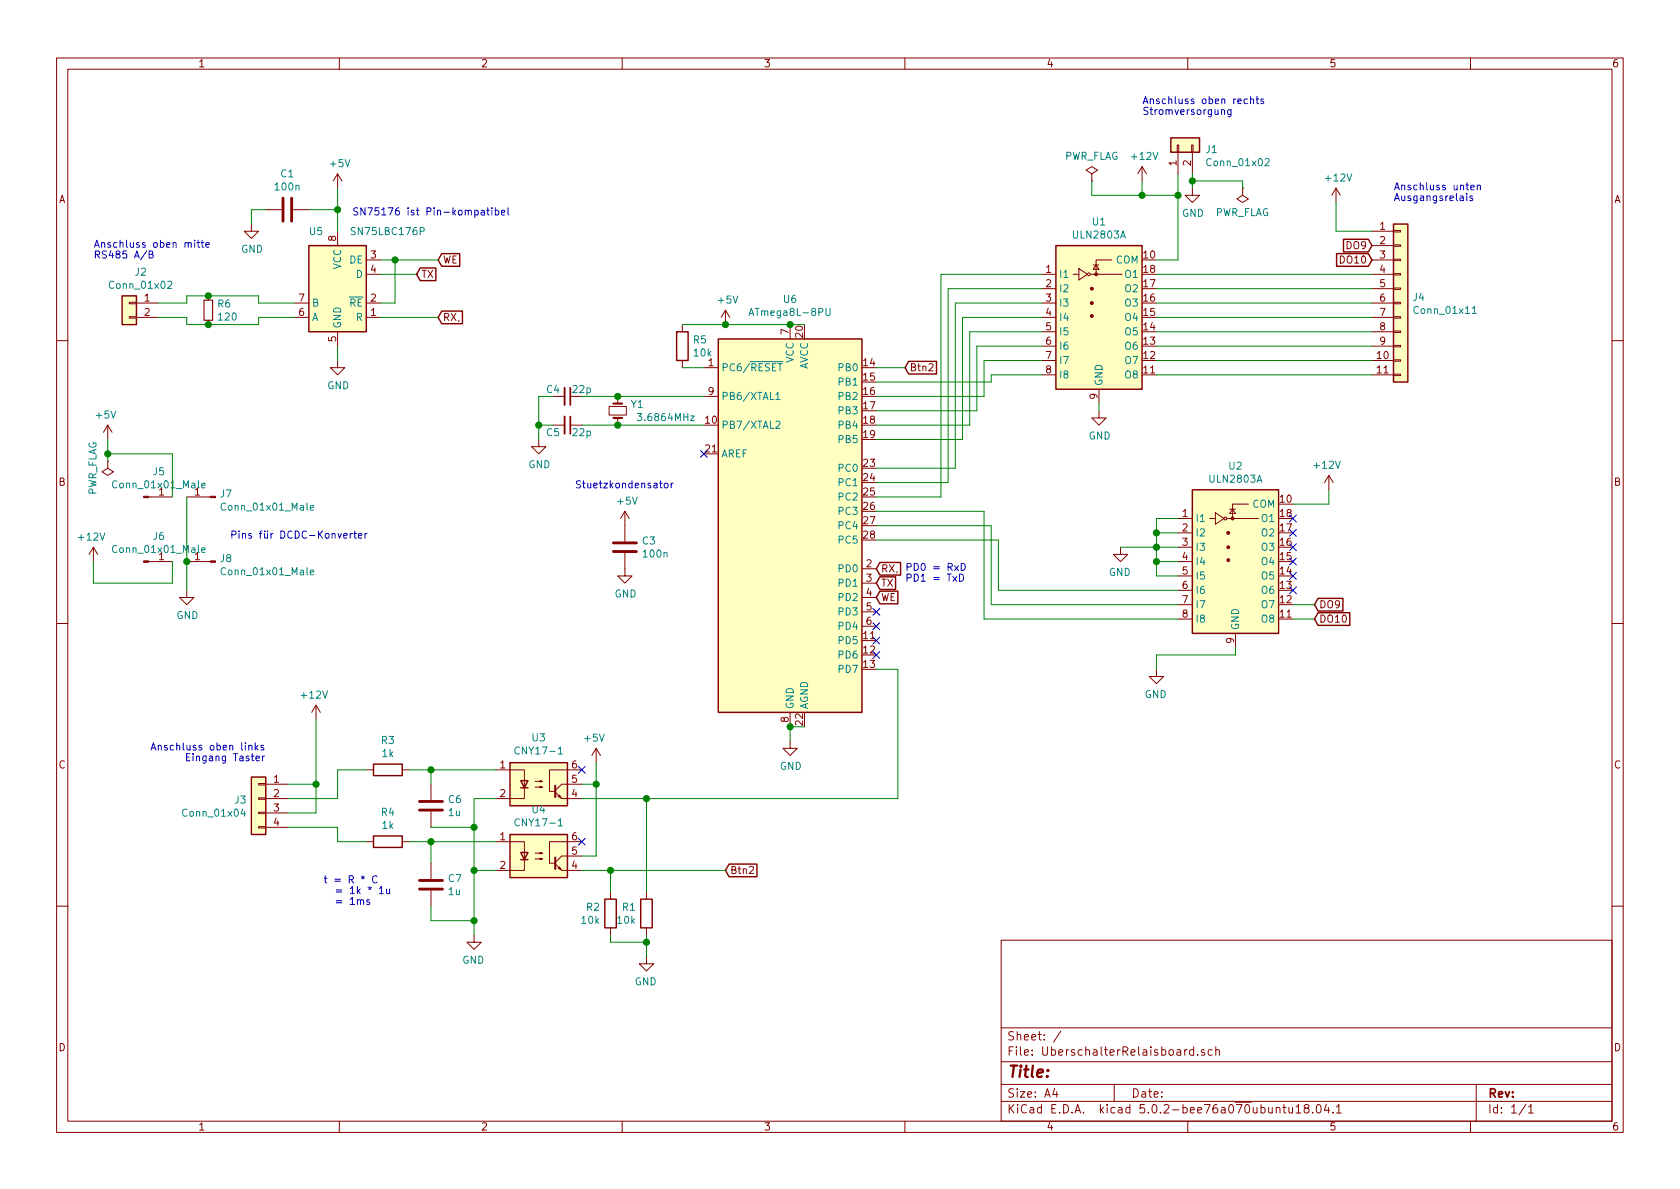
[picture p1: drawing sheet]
<svg xmlns="http://www.w3.org/2000/svg" width="297mm" height="210mm" viewBox="0 0 297 210" stroke-linecap="round" stroke-linejoin="round" font-family="sans-serif">
<g fill="none" stroke="#840000" stroke-width=".18">
<path d="M10 10.3h277v189.9h-277zM12 12.2h273v186.1h-273zM60 10.3v1.9M110 10.3v1.9M160 10.3v1.9M210 10.3v1.9M260 10.3v1.9M44.4 39.6v1.3h1.3l-1.3 1.3-1.2-1.3h1.2M47 37.1h2.8M51.8 37.1h2.8M59.7 30.7l-.8 1.3M59.7 30.7v2.6"/>
<path d="M59.7 30.7l.8 1.3M193 30.7l1.1-.6-1.1-.6-1 .6 1 .6v1.3M193 32h.1M201.9 29.5l-.7 1.2M201.9 29.5v2.5M201.9 29.5l.8 1.2M208.2 25.6h.2v1.3h-.2zM208.3 26.9v3.8M210.7 25.6h.2v1.3h-.2zM210.8 33.3v1.2h1.3l-1.3 1.3-1.3-1.3h1.3M210.8 26.9v3.8M219.7 33.3v1.2l1 .7-1 .6-1-.6 1-.7"/>
<path d="M219.7 33.3h.1M236.2 33.3l-.7 1.2M236.2 33.3v2.5M236.2 33.3l.8 1.2M22.9 56h1.2v.3h-1.2zM22.9 53.5h1.2v.2h-1.2zM24.1 53.6h3.8M24.1 56.1h3.8M36.8 52.3v.8M36.8 56.6v.8M52.1 53.6h2.5M52.1 56.1h2.5"/>
<path d="M59.7 40.9v2.5M59.7 58.7v2.5M64.8 48.5h2.5M64.8 53.6h2.5M64.8 56.1h2.5M64.8 46h2.5M120.6 57.4v1.3M128.3 54.9l-.8 1.2M128.3 54.9v2.5M128.3 54.9l.7 1.2M139.7 57.4v2.5M184.1 48.5h2.6"/>
<path d="M184.1 51h2.6M184.1 53.6h2.6M184.1 56.1h2.6M184.1 58.7h2.6M189.7 48.5h1.1M190.8 47.5l1.5 1-1.5 1zM192.8 48.5h5.6M193.3 46.9h1M193.8 46.9l.5 .7h-1zM196.6 46h-2.8v2.5M242.6 48.5h3.8M242.6 51h3.8"/>
<path d="M242.6 53.6h3.8M242.6 56.1h3.8M242.6 58.7h3.8M242.6 40.9h3.8M242.6 43.4h3.8M242.6 46h3.8M246.4 58.5h1.2v.3h-1.2zM246.4 56h1.2v.3h-1.2zM246.4 53.5h1.2v.2h-1.2zM246.4 50.9h1.2v.3h-1.2zM246.4 48.4h1.2v.2h-1.2zM246.4 45.8h1.2v.3h-1.2z"/>
<path d="M246.4 43.3h1.2v.3h-1.2zM246.4 40.8h1.2v.2h-1.2zM10 60.2h2M19 75.2l.8 1.2M19 75.2v2.5M19 75.2l-.7 1.2M59.7 63.7v1.3h1.3l-1.3 1.3-1.3-1.3h1.3M95.2 77.7v1.3h1.3l-1.3 1.3-1.2-1.3h1.2M97.8 70.1h2M97.8 75.2h2M100.8 75.2h2.1M107.7 71.9h3v1.5h-3z"/>
<path d="M109.2 70.1v1.3M109.2 73.9v1.3M120.6 63.7v1.3M124.5 65h2.5M124.5 70.1h2.5M184.1 61.2h2.6M184.1 63.7h2.6M184.1 66.3h2.6M194.3 72.6v1.3h1.3l-1.3 1.3-1.3-1.3h1.3M194.3 68.8v2.6M242.6 61.2h3.8M242.6 63.7h3.8"/>
<path d="M242.6 66.3h3.8M246.4 66.2h1.2v.2h-1.2zM246.4 63.6h1.2v.3h-1.2zM246.4 61.1h1.2v.2h-1.2zM285 60.2h2M16.5 96.8l.8 1.2M16.5 96.8v2.5M16.5 96.8l-.8 1.2M19 81.5v1.3l1.1 .6-1.1 .7-1-.7 1-.6M19 81.5h.1M26.3 99.3h4.2M26.3 87.9h4.2"/>
<path d="M33 99.3h4.2M33 87.9h4.2M110.5 97.8v4h1.3l-1.3 1.3-1.3-1.3h1.3M110.5 90.4v5.4M110.5 90.4l-.8 1.3M110.5 90.4l.8 1.3M198.1 96.8v1.2h-1.3l1.3 1.3 1.3-1.3h-1.3M208.3 91.7h2.5M208.3 94.2h2.5M208.3 96.8h2.5M208.3 99.3h2.5M213.9 91.7h1"/>
<path d="M214.9 90.7l1.5 1-1.5 1zM216.9 91.7h5.6M217.4 90h1M217.9 90l.5 .8h-1zM220.7 89.1h-2.8v2.6M234.9 84.1l.8 1.2M234.9 84.1v2.5M234.9 84.1l-.7 1.2M10 110.3h2M33 104.4v1.3h1.3l-1.3 1.2-1.3-1.2h1.3M152.4 100.6h2.5M152.4 103.1h2.5"/>
<path d="M152.4 105.7h2.5M152.4 108.2h2.5M152.4 110.7h2.5M204.5 118.4v1.2h-1.3l1.3 1.3 1.2-1.3h-1.2M208.3 101.8h2.5M208.3 104.4h2.5M208.3 106.9h2.5M208.3 109.5h2.5M218.4 112v2.5M285 110.3h2M45.7 138.6h1.3v.2h-1.3zM47 138.7h3.8"/>
<path d="M55.9 124.7l.7 1.3M55.9 124.7v2.5M55.9 124.7l-.8 1.3M64.8 136.1h1.2M71.1 136.1h1.3M76.2 138.7v2.8M87.6 136.1h5.1v3.3M92.7 139.3v1.9h-5.1M94.6 139.2h1.3l-.4 .1v-.2l.4 .1M94.6 138.2h1.3l-.4 .1v-.3l.4 .2M102.9 136.1h-5.7v3.8h1M102.9 138.7h-3.6l-1.1 1.1"/>
<path d="M105.4 132.3l.8 1.3M105.4 132.3v2.6M105.4 132.3l-.8 1.3M139.7 131.1v1.2h1.3l-1.3 1.3-1.3-1.3h1.3M139.7 126v2.5M45.7 146.2h1.3v.2h-1.3zM45.7 143.6h1.3v.3h-1.3zM45.7 141.1h1.3v.2h-1.3zM47 141.2h3.8M47 143.8h3.8M47 146.3h3.8M64.8 148.8h1.2"/>
<path d="M71.1 148.8h1.3M76.2 143.5v2.8M76.2 152.6v2.8M76.2 157.5v2.8M87.6 148.8h5.1v3.3M92.7 152v1.9h-5.1M94.6 151.9h1.3l-.4 .1v-.2l.4 .1M94.6 150.9h1.3l-.4 .1v-.3l.4 .2M98.2 140.1l1.1 1.1h3.6M98.2 152.8l1.1 1.1h3.6M98.7 140.8l.2-.2 .3 .5zM98.9 153.3l.3 .5-.5-.3z"/>
<path d="M102.9 148.8h-5.7v3.8h1M102.9 151.4h-3.6l-1.1 1.1M107.9 157.7v1.3M114.3 157.7v1.3M10 160.2h2M83.8 165.3v1.3h-1.3l1.3 1.3 1.3-1.3h-1.3M107.9 164.1v1.2M114.3 169.2v1.2h-1.3l1.3 1.3 1.3-1.3h-1.3M114.3 164.1v1.2M177 166.3h108v32h-108zM285 160.2h2M60 198.3v1.9"/>
<path d="M110 198.3v1.9M160 198.3v1.9M177 194.8h108M177 191.8h108M177 187.8h108M177 181.8h108M186.5 192.5l-.4 1h1M186.8 193v1M187.6 182.3l-1.3 2M197 191.8v3M210 198.3v1.9M211 185.7l-.4-.1-.3 .3 .1 .6 .2 .1 .4-.1"/>
<path d="M211 185.1v1.5M211.8 186.5v.1M213 185.7l-.4-.1-.2 .2 .1 .2 .5 .2v.3h-.6M214.3 185.7l-.4-.1-.3 .3 .1 .6 .2 .1 .4-.1M215 185.7l.2-.1 .3 .1 .1 .9M215 185.1v1.5M226.8 195.8h.6M227 195.3v1.3l.4 .2M227.9 195.8v.9l.4 .1 .2-.1M228.5 195.8v1M229.2 195.8l.4-.5v1.5M229.2 196.8h.8"/>
<path d="M230.9 196l-.2-.2-.1-.2 .3-.3h.3l.2 .3v.2l-.7 .2a.48 .48 0 0 0 0 .7l.2 .1 .5-.1a.48 .48 0 0 0-.2-.7M232.1 196.7v.1M232.9 195.5l.3-.2a.94 .94 0 0 1 0 1.5l-.4-.3-.1-.6zM234.5 195.2l-.3 1.1h.9M234.9 195.8v1M235.7 196.7v.1M236.3 195.8l.4-.5v1.5M236.3 196.8h.9M260 198.3v1.9M261 191.8v6.5M269.8 195.2l-1.2 2M270.3 195.8l.4-.5v1.5"/>
<path d="M270.3 196.8h.8"/>
<circle cx="192.5" cy="48.5" r=".25"/>
<circle cx="216.7" cy="91.7" r=".25"/>
</g>
<g fill="#ffffc2" stroke="#ffffc2" stroke-width=".18">
<path d="M186.7 43.4h15.2v25.4h-15.2z"/>
<path d="M210.8 86.6h15.3v25.4h-15.3z"/>
<path d="M90.2 134.9h10.1v7.6h-10.1z"/>
<path d="M90.2 147.6h10.1v7.6h-10.1z"/>
<path d="M246.4 39.6h2.5v28h-2.5z"/>
<path d="M207 24.4h5.1v2.5h-5.1z"/>
<path d="M44.4 137.4h2.6v10.2h-2.6z"/>
<path d="M54.6 43.4h10.2v15.3h-10.2z"/>
<path d="M21.6 52.3h2.5v5.1h-2.5z"/>
<path d="M127 59.9h25.4v66.1h-25.4z"/>
</g>
<g fill="none" stroke="#840000" stroke-width=".25">
<path d="M207 24.4h5.1v2.5h-5.1zM246.4 39.6h2.5v28h-2.5zM21.6 52.3h2.5v5.1h-2.5zM54.6 43.4h10.2v15.3h-10.2zM74.3 47.4h2.8v2.2h-2.8l-.6-1.1zM78.1 44.9h3.2v2.2h-3.2l-.6-1.1zM78.1 55h3.7v2.2h-3.7l-.6-1.1zM119.6 58.7h2.1v5h-2.1zM127 59.9h25.4v66.1h-25.4zM186.7 43.4h15.2v25.4h-15.2zM236.3 44.9h5.6l.7 1.1-.7 1.1h-5.6zM237.5 42.3h4.4l.7 1.1-.7 1.1h-4.4z"/>
<path d="M160.7 63.9h4.9v2.2h-4.9l-.7-1.1zM155.6 99.5h3.6v2.2h-3.6l-.7-1.1zM210.8 86.6h15.3v25.4h-15.3zM155.6 102h2.7v2.2h-2.7l-.7-1.1zM155.6 104.5h3.1v2.3h-3.1l-.7-1.1zM233 105.8h4.4v2.2h-4.4l-.6-1.1zM233 108.4h5.7v2.2h-5.7l-.6-1.1zM44.4 137.4h2.6v10.2h-2.6zM66 135.1h5.1v2.1h-5.1zM90.2 134.9h10.1v7.6h-10.1zM92.1 138h1.2l-.6 1.3zM92.1 139.3h1.2"/>
<path d="M66 147.8h5.1v2.1h-5.1zM90.2 147.6h10.1v7.6h-10.1zM92.1 150.7h1.2l-.6 1.3zM92.1 152h1.2M106.9 159h2.1v5.1h-2.1zM113.3 159h2v5.1h-2zM128.9 152.8h4.9v2.2h-4.9l-.6-1.1z"/>
</g>
<g fill="#840000" stroke="#840000" stroke-width=".18">
<path d="M25.4 87.8h.9v.2h-.9z"/>
<path d="M25.4 99.2h.9v.2h-.9z"/>
<path d="M37.2 87.8h.9v.2h-.9z"/>
<path d="M37.2 99.2h.9v.2h-.9z"/>
<circle cx="193" cy="55.9" r=".25"/>
<circle cx="193" cy="53.6" r=".25"/>
<circle cx="193" cy="51" r=".25"/>
<circle cx="193.8" cy="48.5" r=".25"/>
<circle cx="217.2" cy="99.1" r=".25"/>
<circle cx="217.2" cy="96.8" r=".25"/>
<circle cx="217.2" cy="94.2" r=".25"/>
<circle cx="217.9" cy="91.7" r=".25"/>
</g>
<g fill="none" stroke="#008400" stroke-width=".18">
<path d="M47 37.1h-2.6v2.5M54.6 37.1h5.1M59.7 33.3v7.6M193 32v2.5h15.3M201.9 32v2.5M208.3 30.7v15.3h-3.8M210.8 30.7v2.6M210.8 32h8.9v1.3M236.2 35.8v5.1h6.4M27.9 53.6h5.1v-1.3h12.7v1.3h6.4M27.9 56.1h5.1v1.3h12.7v-1.3h6.4M67.3 46h10.2"/>
<path d="M67.3 48.5h6.4M67.3 56.1h10.2M69.8 46v7.6h-2.5M120.6 57.4h21.6M184.1 48.5h-17.7v39.4h-11.5M184.1 53.6h-15.2v29.2h-14M184.1 58.7h-12.7v16.5h-16.5M184.1 56.1h-13.9v21.6h-15.3M184.1 51h-16.5v34.3h-12.7M204.5 48.5h38.1M204.5 53.6h38.1M204.5 56.1h38.1"/>
<path d="M204.5 51h38.1M204.5 58.7h38.1M19 77.7v3.8M59.7 61.2v2.5M95.2 75.2h2.6M97.8 70.1h-2.6v7.6M102.9 70.1h21.6M102.9 75.2h21.6M120.6 65h3.9M154.9 65h5.1M184.1 63.7h-10.1v6.4h-19.1M184.1 66.3h-8.8v1.3h-20.4"/>
<path d="M184.1 61.2h-11.4v11.4h-17.8M194.3 71.4v1.2M204.5 61.2h38.1M204.5 63.7h38.1M204.5 66.3h38.1M16.5 99.3v3.8h14v-3.8M19 80.3h11.5v7.6M33 87.9v16.5M154.9 93h20.4v13.9h33M154.9 90.4h19.1v19.1h34.3M154.9 95.5h21.6v8.9h31.8M198.1 96.8h10.2"/>
<path d="M204.5 94.2h3.8M204.5 99.3h3.8M208.3 91.7h-3.8v10.1h3.8M234.9 86.6v2.5h-6.3M154.9 118.4h3.8v22.8h-55.8M218.4 114.5v1.3h-13.9v2.6M228.6 106.9h3.8M228.6 109.5h3.8M50.8 138.7h5.1M55.9 127.2v16.6h-5.1M64.8 136.1h-5.1v5.1h-8.9M72.4 136.1h15.2"/>
<path d="M76.2 136.1v2.6M102.9 138.7h2.5M105.4 134.9v16.5h-2.5M142.2 128.5h-2.5v2.6M50.8 146.3h8.9v2.5h5.1M72.4 148.8h15.2M76.2 146.3h7.6M76.2 148.8v3.8M83.8 153.9h3.8M87.6 141.2h-3.8v24.1M102.9 153.9h25.4M107.9 153.9v3.8"/>
<path d="M114.3 141.2v16.5M76.2 160.3v2.5h7.6M107.9 165.3v1.3h6.4M114.3 165.3v3.9"/>
</g>
<path d="M98.2 138.9v2.1M98.2 151.6v2.1" fill="none" stroke="#840000" stroke-width=".36"/>
<g fill="none" stroke="#008484" stroke-width=".18">
<path d="M223.7 28.2l.5-.2 .2 .4v.2l-.8 .7h.8M29.7 49.9l.4-.2 .3 .4-.1 .2-.7 .7h.8M74.3 40.9l.6-.1 .1-.4-.2-.2h-.5v1.3M132.4 55.8l.4-1.3 .5 1.3M132.6 55.4h.5M146 54.5v1.1l.3 .2h.2l.3-.2v-1.1M260.3 54.5l.4-.3v1.2M260.3 55.4h.7M122.1 73.6h.7l-.7 .8h.7M137.2 74.6l.5-.1 .2 .3-.8 .9h.8M137.2 69.7l.3-.3v1.3M137.2 70.7h.7"/>
<path d="M137.4 64h1M137.5 64.3h.8M35.7 85.8l.6-.1-.1-.2-.4-.1-.1 .2v.6h.5M35.7 97.3l.6-.1-.1-.3h-.4l-.1 .1v.7h.5M54.9 89.8l.6-.1-.1-.3h-.4l-.1 .2v.6h.5M54.9 101.2l.6-.1-.1-.2-.4-.1-.1 .2v.6h.5M91.8 132.2a.6 .6 0 0 0-.8 .4 .6 .6 0 0 0 .6 .7l.2-.1M98.7 133.3h.7M42.9 143l-.3 .9h.8M43.2 143.5v.8M91.8 144.9a.6 .6 0 0 0-.8 .4 .6 .6 0 0 0 .6 .7l.2-.1M98.7 146h.7"/>
</g>
<g fill="#008400" stroke="#008400" stroke-width=".25">
<circle cx="114.3" cy="166.6" r=".51"/>
<circle cx="114.3" cy="141.2" r=".51"/>
<circle cx="105.4" cy="138.7" r=".51"/>
<circle cx="83.8" cy="153.9" r=".51"/>
<circle cx="55.9" cy="138.7" r=".51"/>
<circle cx="208.3" cy="34.5" r=".51"/>
<circle cx="201.9" cy="34.5" r=".51"/>
<circle cx="69.9" cy="46" r=".51"/>
<circle cx="59.7" cy="37.1" r=".51"/>
<circle cx="139.7" cy="57.4" r=".51"/>
<circle cx="139.7" cy="128.5" r=".51"/>
<circle cx="128.3" cy="57.4" r=".51"/>
<circle cx="109.2" cy="70.1" r=".51"/>
<circle cx="109.2" cy="75.2" r=".51"/>
<circle cx="95.3" cy="75.2" r=".51"/>
<circle cx="36.8" cy="57.4" r=".51"/>
<circle cx="36.8" cy="52.3" r=".51"/>
<circle cx="83.8" cy="146.3" r=".51"/>
<circle cx="76.2" cy="148.8" r=".51"/>
<circle cx="76.2" cy="136.1" r=".51"/>
<circle cx="83.8" cy="162.8" r=".51"/>
<circle cx="33" cy="99.3" r=".51"/>
<circle cx="108" cy="153.9" r=".51"/>
<circle cx="204.5" cy="94.2" r=".51"/>
<circle cx="204.5" cy="96.8" r=".51"/>
<circle cx="204.5" cy="99.3" r=".51"/>
<circle cx="19" cy="80.3" r=".51"/>
<circle cx="210.8" cy="32" r=".51"/>
</g>
<g fill="none" stroke="#000084" stroke-width=".18">
<path d="M123.9 79.6l1.2 1.3M125.1 79.6l-1.2 1.3M228 98.7l1.2 1.2M228 96.2l1.2 1.2M228 93.6l1.2 1.2M228 91.1l1.2 1.2M229.2 98.7l-1.2 1.2M229.2 96.2l-1.2 1.2M229.2 93.6l-1.2 1.2M229.2 91.1l-1.2 1.2M154.3 107.6l1.2 1.2M154.3 110.1l1.2 1.2"/>
<path d="M154.3 112.7l1.2 1.2M154.3 115.2l1.2 1.2M155.5 107.6l-1.2 1.2M155.5 110.1l-1.2 1.2M155.5 112.7l-1.2 1.2M155.5 115.2l-1.2 1.2M228 101.2l1.2 1.3M228 103.8l1.2 1.2M229.2 101.2l-1.2 1.3M229.2 103.8l-1.2 1.2M102.3 135.5l1.2 1.2M103.5 135.5l-1.2 1.2"/>
<path d="M102.3 148.2l1.2 1.2M103.5 148.2l-1.2 1.2"/>
</g>
<g fill="none" stroke="#0000c2" stroke-width=".18">
<path d="M216 19.5l.2-.1 .3 .1v.7M217.7 19.4l-.1 1.1-.2 .2-.3-.1M217.7 19.5l-.4-.1-.3 .2 .2 .6h.5M220.5 17.5h-.3l-.2 .2 .1 .6h.4M221.1 17.6l.2-.1h.3v.8M221.1 17.1v1.2M222.1 17.5h.5M222.2 17.1v1.1l.4 .1M223.4 17.5h-.3l-.2 .2 .1 .2 .4 .1v.3h-.5M83.9 37.2h.4l.3 .2-.2 .6h-.5M85.1 37.2h.5v.8M85.6 37.5h-.4l-.2 .2 .1 .3h.5"/>
<path d="M86.1 37.2h.4M86.2 36.7v1.1l.3 .2M87 36.7v.2M87 37.2v.8M87.6 37.2h.3l.3 .2-.1 .6h-.5M87.6 36.7v1.3M88.7 37.6l.6-.1-.1-.3h-.4l-.1 .2v.6h.5M89.8 36.7v1.1l.2 .2M259.3 34.2v.1M259.3 34.6v.9M260 33.1l.7-.1-.1-.2-.4-.1-.2 .2 .1 .6h.5M260.3 34.7l-.3-.1-.1 .2v.2l.4 .1v.3h-.4"/>
<path d="M261.2 32.9l.2-.2 .3 .1v.8M261.2 32.7v.9M26 44.3l-1.1 1.6M26.4 45l.5-.1 .1-.4-.6-.1v1.2h.4l.3-.2v-.2l-.3-.2M34.4 42.5v.1M34.4 42.9v.8M34.8 42.9h.5M35 42.5v1.1l.3 .1M35.6 42.9h.4M35.7 42.5v1.1l.3 .1M36.4 43.3l.6-.1v-.3h-.4l-.2 .2 .1 .6h.5M60.8 94.7l.6-.1-.1-.2-.3-.1-.2 .2v.6h.5"/>
<path d="M61.9 94.3v.9M62.3 94.3l-.4 .3M62.5 94.3h.5M62.7 93.9v1.1l.3 .2M63.4 94.7l.6-.1-.1-.2-.3-.1-.2 .2v.6h.5M64.5 94.3v.9M64.9 94.3l-.3 .1-.1 .2M116.6 85.4h.5M116.8 85v1.1l.3 .2M117.5 85.6l.2-.2 .4 .2v.4l-.1 .2-.3 .1-.2-.1zM118.7 85.4v.9M119 85.4l-.2 .1-.1 .2"/>
<path d="M170 99.6a.64 .64 0 0 1 .7 .6 .64 .64 0 0 1-.7 .7zM168.8 100l.7 .9M169.5 100l-.7 .9M169.6 101.5a.64 .64 0 0 1 .8 .7 .64 .64 0 0 1-.8 .6zM26.7 132.6l.4-1.2 .5 1.2M26.8 132.3h.6M28 131.9l.1-.1h.3l.1 .8M28 131.8v.8M33 133.9h.4M33.6 133.3h-.6v1.2h.6M46.6 131.8h-.3l-.2 .2 .1 .2 .4 .1v.3h-.5M63.2 159.2l.2-.1 .3 .1 .1 .7"/>
<path d="M63.8 159.3l.1-.2 .3 .1 .1 .7M63.9 155l.3 .2 .3-.2M65.1 156.9l.3 .2 .3-.2M65.3 159.2l-.3-.1-.2 .2 .1 .2 .4 .1v.3h-.5M66.6 155a.6 .6 0 0 0-.8 .4 .6 .6 0 0 0 .6 .7l.2-.1M67.1 157.1l.3-.3v1.2M67.1 158h.7M68.4 157.2v.8h.3l.2-.1M68.9 157.2v.8"/>
</g>
<path d="M50 35v4.1M51.6 35v4.1M108.5 97.5h4M108.5 96h4M74.2 143.3h4M74.2 141.7h4M74.2 157.2h4M74.2 155.7h4" fill="none" stroke="#840000" stroke-width=".51"/>
<path d="M108.5 71.4h1.5M108.5 73.9h1.5" fill="none" stroke="#840000" stroke-width=".38"/>
<path d="M99.8 68.6v3M99.8 73.7v3" fill="none" stroke="#840000" stroke-width=".33"/>
<path d="M100.8 68.6v3M100.8 73.7v3" fill="none" stroke="#840000" stroke-width=".3"/>
<path d="M36.1 53.1h1.5v3.5h-1.5z" fill="none" stroke="#840000" stroke-width=".2"/>
<text font-size="2.8" fill="#840000" x="178" y="190.5">Title:</text>
<g font-size="2.1" fill="#840000">
<text x="178" y="184">Sheet: /</text>
<text x="178" y="186.7">File: UberschalterRelaisboard.sch</text>
<text x="178" y="196.9">KiCad E.D.A. kicad 5.0.2-bee76a070ubuntu18.04.1</text>
<text x="178" y="194.1">Size: A4</text>
<text x="200" y="194.1">Date:</text>
<text x="263" y="194.1">Rev:</text>
<text x="263" y="196.9">Id: 1/1</text>
</g>
<g font-size="1.8" fill="#840000">
<text x="35" y="11.9">1</text>
<text x="85" y="11.9">2</text>
<text x="135" y="11.9">3</text>
<text x="185" y="11.9">4</text>
<text x="235" y="11.9">5</text>
<text x="285" y="11.9">6</text>
<text x="208" y="29.3" transform="rotate(-90 208 29.3)">1</text>
<text x="210.6" y="29.3" transform="rotate(-90 210.6 29.3)">2</text>
<text x="10.4" y="35.9">A</text>
<text x="285.4" y="35.9">A</text>
<text x="244" y="40.6">1</text>
<text x="59.4" y="42.6" transform="rotate(-90 59.4 42.6)">8</text>
<text x="65.6" y="45.7">3</text>
<text x="78.3" y="46.6">WE</text>
<text x="202.2" y="45.7">10</text>
<text x="237.2" y="46.6">DO10</text>
<text x="238.2" y="44.1">DO9</text>
<text x="244" y="43.2">2</text>
<text x="244" y="45.7">3</text>
<text x="25.6" y="53.3">1</text>
<text x="52.9" y="53.3">7</text>
<text x="65.6" y="53.3">2</text>
<text x="65.6" y="48.3">4</text>
<text x="74.4" y="49.1">TX</text>
<text x="184.9" y="48.3">1</text>
<text x="184.9" y="50.8">2</text>
<text x="184.9" y="53.3">3</text>
<text x="202.2" y="53.3">16</text>
<text x="202.2" y="50.8">17</text>
<text x="202.2" y="48.3">18</text>
<text x="244" y="48.3">4</text>
<text x="244" y="50.8">5</text>
<text x="244" y="53.3">6</text>
<text x="25.6" y="55.9">2</text>
<text x="52.9" y="55.9">6</text>
<text x="65.6" y="55.9">1</text>
<text x="78.3" y="56.8">RX,</text>
<text x="139.4" y="59.2" transform="rotate(-90 139.4 59.2)">7</text>
<text x="142" y="59.6" transform="rotate(-90 142 59.6)">20</text>
<text x="184.9" y="55.9">4</text>
<text x="184.9" y="58.4">5</text>
<text x="202.2" y="58.4">14</text>
<text x="202.2" y="55.9">15</text>
<text x="244" y="55.9">7</text>
<text x="244" y="58.4">8</text>
<text x="59.4" y="60.4" transform="rotate(-90 59.4 60.4)">5</text>
<text x="125.2" y="64.8">1</text>
<text x="152.7" y="64.8">14</text>
<text x="160.8" y="65.7">Btn2</text>
<text x="184.9" y="61">6</text>
<text x="184.9" y="63.5">7</text>
<text x="202.2" y="63.5">12</text>
<text x="202.2" y="61">13</text>
<text x="243.5" y="63.5">10</text>
<text x="244" y="61">9</text>
<text x="125.2" y="69.8">9</text>
<text x="152.7" y="67.3">15</text>
<text x="152.7" y="69.8">16</text>
<text x="184.9" y="66">8</text>
<text x="194.1" y="70.6" transform="rotate(-90 194.1 70.6)">9</text>
<text x="202.2" y="66">11</text>
<text x="243.5" y="66">11</text>
<text x="124.8" y="74.9">10</text>
<text x="152.7" y="72.4">17</text>
<text x="152.7" y="74.9">18</text>
<text x="152.7" y="77.5">19</text>
<text x="124.8" y="80">21</text>
<text x="152.7" y="82.5">23</text>
<text x="10.4" y="85.9">B</text>
<text x="28.1" y="87.6">1</text>
<text x="34.4" y="87.6">1</text>
<text x="152.7" y="85.1">24</text>
<text x="152.7" y="87.6">25</text>
<text x="226.4" y="88.9">10</text>
<text x="285.4" y="85.9">B</text>
<text x="152.7" y="90.2">26</text>
<text x="152.7" y="92.7">27</text>
<text x="152.7" y="95.2">28</text>
<text x="209.1" y="91.4">1</text>
<text x="209.1" y="94">2</text>
<text x="226.4" y="94">17</text>
<text x="226.4" y="91.4">18</text>
<text x="28.1" y="99.1">1</text>
<text x="34.4" y="99.1">1</text>
<text x="153.2" y="100.3">2</text>
<text x="155.7" y="101.2">RX,</text>
<text x="209.1" y="96.5">3</text>
<text x="209.1" y="99.1">4</text>
<text x="209.1" y="101.6">5</text>
<text x="226.4" y="101.6">14</text>
<text x="226.4" y="99.1">15</text>
<text x="226.4" y="96.5">16</text>
<text x="153.2" y="102.9">3</text>
<text x="153.2" y="105.4">4</text>
<text x="153.2" y="107.9">5</text>
<text x="155.7" y="103.8">TX</text>
<text x="155.7" y="106.3">WE</text>
<text x="209.1" y="104.1">6</text>
<text x="209.1" y="106.7">7</text>
<text x="226.4" y="106.7">12</text>
<text x="226.4" y="104.1">13</text>
<text x="233.2" y="107.6">DO9</text>
<text x="152.7" y="113">11</text>
<text x="153.2" y="110.5">6</text>
<text x="209.1" y="109.2">8</text>
<text x="218.2" y="113.8" transform="rotate(-90 218.2 113.8)">9</text>
<text x="226.4" y="109.2">11</text>
<text x="233.2" y="110.1">DO10</text>
<text x="152.7" y="115.6">12</text>
<text x="152.7" y="118.1">13</text>
<text x="139.4" y="127.7" transform="rotate(-90 139.4 127.7)">8</text>
<text x="142" y="128.2" transform="rotate(-90 142 128.2)">22</text>
<text x="10.4" y="135.9">C</text>
<text x="88.4" y="135.9">1</text>
<text x="101.1" y="135.9">6</text>
<text x="285.4" y="135.9">C</text>
<text x="48.4" y="138.4">1</text>
<text x="48.4" y="141">2</text>
<text x="48.4" y="143.5">3</text>
<text x="88.4" y="141">2</text>
<text x="101.1" y="141">4</text>
<text x="101.1" y="138.4">5</text>
<text x="48.4" y="146">4</text>
<text x="88.4" y="148.6">1</text>
<text x="101.1" y="148.6">6</text>
<text x="88.4" y="153.7">2</text>
<text x="101.1" y="153.7">4</text>
<text x="101.1" y="151.1">5</text>
<text x="129.1" y="154.6">Btn2</text>
<text x="10.4" y="185.9">D</text>
<text x="285.4" y="185.9">D</text>
<text x="35" y="199.9">1</text>
<text x="85" y="199.9">2</text>
<text x="135" y="199.9">3</text>
<text x="185" y="199.9">4</text>
<text x="235" y="199.9">5</text>
<text x="285" y="199.9">6</text>
</g>
<g font-size="1.8" fill="#0000c2">
<text x="201.9" y="18.4">Anschluss oben rechts</text>
<text x="201.9" y="20.3">Stromversorgung</text>
<text x="246.4" y="33.6">Anschluss unten</text>
<text x="246.4" y="35.6">Ausgangsrelais</text>
<text x="62.2" y="38.1">SN75176 ist Pin-kompatibel</text>
<text x="16.5" y="43.8">Anschluss oben mitte</text>
<text x="16.5" y="45.7">RS485 A/B</text>
<text x="101.6" y="86.4">Stuetzkondensator</text>
<text x="40.6" y="95.2">Pins für DCDC-Konverter</text>
<text x="160" y="101">PD0 = RxD</text>
<text x="160" y="102.9">PD1 = TxD</text>
<text x="28.8" y="132.7">Anschluss oben links</text>
<text x="34.2" y="134.6">Eingang Taster</text>
<text x="57.1" y="156.2">t = R * C</text>
<text x="58.1" y="158.1">= 1k * 1u</text>
<text x="58.1" y="160">= 1ms</text>
</g>
<g font-size="1.8" fill="#008484">
<text x="58.5" y="29.6">+5V</text>
<text x="188.1" y="28.3">PWR_FLAG</text>
<text x="200.2" y="28.3">+12V</text>
<text x="213.3" y="27.1">J1</text>
<text x="213.7" y="29.4">Conn_01x02</text>
<text x="48.8" y="33.7">100n</text>
<text x="49.7" y="31.4">C1</text>
<text x="234.5" y="32.1">+12V</text>
<text x="54.8" y="41.6">U5</text>
<text x="62.5" y="41.6">SN75LBC176P</text>
<text x="193.2" y="39.9">U1</text>
<text x="209" y="38.3">GND</text>
<text x="214.7" y="38.2">PWR_FLAG</text>
<text x="42.6" y="44.7">GND</text>
<text x="60.3" y="47.7" transform="rotate(-90 60.3 47.7)">VCC</text>
<text x="61.8" y="46.6">DE</text>
<text x="189.9" y="42.2">ULN2803A</text>
<text x="197.3" y="46.6">COM</text>
<text x="19.7" y="51.1">Conn_01x02</text>
<text x="23.9" y="48.8">J2</text>
<text x="63" y="49.1">D</text>
<text x="127.1" y="53.7">+5V</text>
<text x="138.6" y="53.6">U6</text>
<text x="187.2" y="49.1">I1</text>
<text x="187.2" y="51.7">I2</text>
<text x="199.1" y="51.7">O2</text>
<text x="199.1" y="49.1">O1</text>
<text x="249.9" y="53.2">J4</text>
<text x="38.5" y="54.4">R6</text>
<text x="38.7" y="56.7">120</text>
<text x="55.1" y="56.8">A</text>
<text x="55.1" y="54.2">B</text>
<text x="60.3" y="58.2" transform="rotate(-90 60.3 58.2)">GND</text>
<text x="61.8" y="54.2">RE</text>
<text x="63" y="56.8">R</text>
<text x="133.2" y="55.9">ATmega8L-8PU</text>
<text x="187.2" y="54.2">I3</text>
<text x="187.2" y="56.8">I4</text>
<text x="187.2" y="59.3">I5</text>
<text x="199.1" y="59.3">O5</text>
<text x="199.1" y="56.8">O4</text>
<text x="199.1" y="54.2">O3</text>
<text x="250.3" y="55.5">Conn_01x11</text>
<text x="122.6" y="60.7">R5</text>
<text x="122.8" y="63">10k</text>
<text x="127.5" y="65.7">PC6/RESET</text>
<text x="140.3" y="64.2" transform="rotate(-90 140.3 64.2)">VCC</text>
<text x="142.9" y="65.5" transform="rotate(-90 142.9 65.5)">AVCC</text>
<text x="148.5" y="65.7">PB0</text>
<text x="187.2" y="61.8">I6</text>
<text x="187.2" y="64.4">I7</text>
<text x="199.1" y="64.4">O7</text>
<text x="199.1" y="61.8">O6</text>
<text x="57.9" y="68.8">GND</text>
<text x="96.7" y="69.5">C4</text>
<text x="101.3" y="69.5">22p</text>
<text x="127.5" y="70.7">PB6/XTAL1</text>
<text x="148.5" y="68.2">PB1</text>
<text x="148.5" y="70.7">PB2</text>
<text x="187.2" y="66.9">I8</text>
<text x="194.9" y="68.3" transform="rotate(-90 194.9 68.3)">GND</text>
<text x="199.1" y="66.9">O8</text>
<text x="17.1" y="74">+5V</text>
<text x="96.7" y="77.1">C5</text>
<text x="101.3" y="77.1">22p</text>
<text x="111.6" y="72.2">Y1</text>
<text x="113" y="74.5">3.6864MHz</text>
<text x="127.5" y="75.8">PB7/XTAL2</text>
<text x="148.5" y="73.3">PB3</text>
<text x="148.5" y="75.8">PB4</text>
<text x="192.5" y="77.7">GND</text>
<text x="93.4" y="82.8">GND</text>
<text x="127.5" y="80.9">AREF</text>
<text x="148.5" y="78.4">PB5</text>
<text x="148.5" y="83.4">PC0</text>
<text x="217.3" y="83.1">U2</text>
<text x="232.5" y="82.9">+12V</text>
<text x="17.1" y="87.8" transform="rotate(-90 17.1 87.8)">PWR_FLAG</text>
<text x="20.4" y="86.4">Conn_01x01_Male</text>
<text x="27.1" y="84">J5</text>
<text x="39" y="88">J7</text>
<text x="109.3" y="89.2">+5V</text>
<text x="148.5" y="86">PC1</text>
<text x="148.5" y="88.5">PC2</text>
<text x="214" y="85.4">ULN2803A</text>
<text x="221.4" y="89.8">COM</text>
<text x="14" y="95.6">+12V</text>
<text x="27.1" y="95.5">J6</text>
<text x="39.6" y="90.3">Conn_01x01_Male</text>
<text x="148.5" y="91.1">PC3</text>
<text x="148.5" y="93.6">PC4</text>
<text x="211.3" y="92.3">I1</text>
<text x="211.3" y="94.9">I2</text>
<text x="223.2" y="94.9">O2</text>
<text x="223.2" y="92.3">O1</text>
<text x="20.4" y="97.8">Conn_01x01_Male</text>
<text x="39" y="99.4">J8</text>
<text x="39.6" y="101.7">Conn_01x01_Male</text>
<text x="113.6" y="96.3">C3</text>
<text x="113.9" y="98.6">100n</text>
<text x="148.5" y="101.2">PD0</text>
<text x="148.5" y="96.1">PC5</text>
<text x="196" y="101.8">GND</text>
<text x="211.3" y="97.4">I3</text>
<text x="211.3" y="99.9">I4</text>
<text x="223.2" y="99.9">O4</text>
<text x="223.2" y="97.4">O3</text>
<text x="108.7" y="105.7">GND</text>
<text x="148.5" y="103.8">PD1</text>
<text x="148.5" y="106.3">PD2</text>
<text x="211.3" y="102.5">I5</text>
<text x="211.3" y="105">I6</text>
<text x="211.3" y="107.6">I7</text>
<text x="223.2" y="107.6">O7</text>
<text x="223.2" y="105">O6</text>
<text x="223.2" y="102.5">O5</text>
<text x="31.2" y="109.5">GND</text>
<text x="148.5" y="113.9">PD5</text>
<text x="148.5" y="108.8">PD3</text>
<text x="148.5" y="111.4">PD4</text>
<text x="211.3" y="110.1">I8</text>
<text x="219.1" y="111.5" transform="rotate(-90 219.1 111.5)">GND</text>
<text x="223.2" y="110.1">O8</text>
<text x="148.5" y="116.5">PD6</text>
<text x="148.5" y="119">PD7</text>
<text x="53.4" y="123.5">+12V</text>
<text x="140.3" y="125.5" transform="rotate(-90 140.3 125.5)">GND</text>
<text x="142.9" y="125.5" transform="rotate(-90 142.9 125.5)">AGND</text>
<text x="202.4" y="123.4">GND</text>
<text x="67.5" y="131.6">R3</text>
<text x="94.1" y="131.1">U3</text>
<text x="103.4" y="131.2">+5V</text>
<text x="67.6" y="133.9">1k</text>
<text x="91.6" y="133.4">CNY17-1</text>
<text x="137.9" y="136.1">GND</text>
<text x="41.6" y="142.1">J3</text>
<text x="79.3" y="142">C6</text>
<text x="94.1" y="143.8">U4</text>
<text x="32.6" y="144.4">Conn_01x04</text>
<text x="67.5" y="144.3">R4</text>
<text x="67.6" y="146.6">1k</text>
<text x="79.3" y="144.3">1u</text>
<text x="91.6" y="146.1">CNY17-1</text>
<text x="79.3" y="156">C7</text>
<text x="79.3" y="158.3">1u</text>
<text x="103.7" y="161.1">R2</text>
<text x="110.1" y="161.1">R1</text>
<text x="102.9" y="163.4">10k</text>
<text x="109.2" y="163.4">10k</text>
<text x="81.7" y="170.4">GND</text>
<text x="112.2" y="174.2">GND</text>
</g>
</svg>
